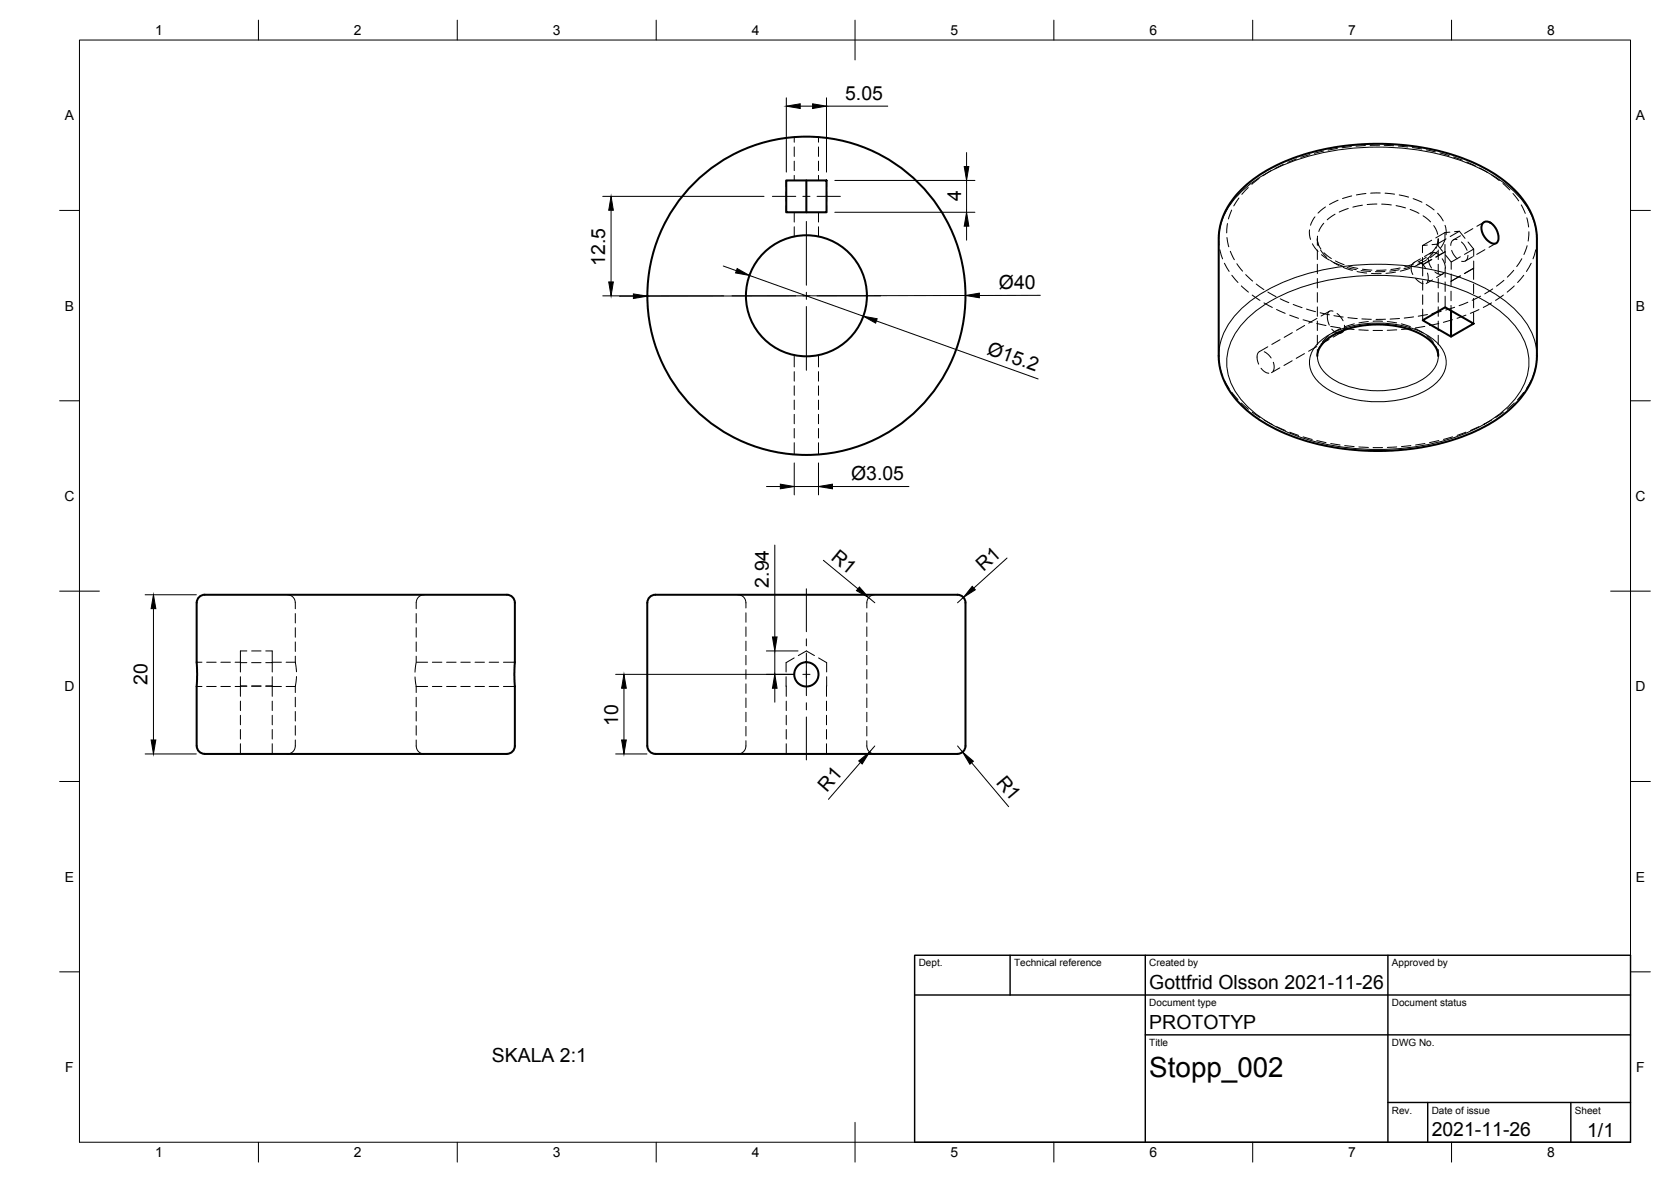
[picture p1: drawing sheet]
<svg xmlns="http://www.w3.org/2000/svg" width="420mm" height="297mm" viewBox="0 0 420 297" stroke-linecap="round" stroke-linejoin="round" font-family="sans-serif">
<!-- layer: Visible -->
<g fill="none" stroke="#000" stroke-width=".51">
<path d="M197.7 45.3h10.1v8h-10.1zM202.8 45.3v8M311.9 47.8l3.4-2.9 3.3-2.1 4.4-2.2 4.9-1.8 5.3-1.3 5.1-.9 4.3-.4h5.8l6.1 .4 5.1 .9 4.5 1.1 3.8 1.2 3.9 1.7 4.2 2.3 3.3 2.5 3 3.1a16.6 16.6 0 0 1 4.1 10.6v29.8a19.2 19.2 0 0 1-8.5 14.5l-3.6 2.4-3.3 1.7-4.4 1.7-4.7 1.4-5.5 1.1-5.2 .6-3.8 .1-5.7-.1-5.3-.6-5.4-1.1-4.8-1.4-4.3-1.7-3.3-1.7-3.3-2.2-3.4-2.9-2.4-2.9a16.4 16.4 0 0 1-3.1-9.2v-29.8a17.6 17.6 0 0 1 5.5-11.9zM372.9 56.1l.6-.4 .8 .1 .9 .5 .9 1 .4 1 .3 1.2-.1 1-.4 .5-.5 .2-.9-.1-.9-.7-.8-.9-.5-1-.2-1 .1-.9zM364.8 78.1v6.5M331.2 89.5l.4-1.7 .8-1.3 1.2-1.2 2.1-1.3 2.4-1.1 2.4-.7 2-.4 3.5-.3 2.6 .1 3.4 .5 2.8 .8 2.4 1.1 1.9 1.2 1.2 1.1 1.1 1.7 .2 1.5M337.8 83l-.6 .6-.9 .1M357.7 80.5l5.7-3.3 7.1 4.1-5.7 3.3zM127.4 149.5h-74.9a2.68 2.68 0 0 0-3 1.4l-.1 36.6a2.41 2.41 0 0 0 3.1 2h74.9M127.5 149.5a2 2 0 0 1 2 2l-.2 17.7 .2 18.3a2 2 0 0 1-2 1.9M163.4 150.1a4.8 4.8 0 0 1 3.3-.6h73.1a2.72 2.72 0 0 1 2.9 1.4l.1 36.5a2.39 2.39 0 0 1-3 2.1h-74a2.88 2.88 0 0 1-2.8-1l-.2-1v-36v-.6z"/>
<circle cx="202.8" cy="74.3" r="15.2"/>
<circle cx="202.8" cy="74.3" r="40"/>
<circle cx="202.8" cy="169.5" r="3.1"/>
</g>
<!-- layer: Hidden -->
<g fill="none" stroke="#000" stroke-width=".25">
<path d="M199.7 34.5v1.2M199.7 36.9v2.4M205.8 34.5v1.2M205.8 36.9v2.4M197.7 51.7v1.6M197.7 48.2v2.3M197.7 45.3v1.7M199.7 40.5v2.4M199.7 44.1v1.2M199.7 53.3v2.5M199.7 57v2.4M205.8 40.5v2.4"/>
<path d="M205.8 44.1v1.2M205.8 53.3v2.5M205.8 57v2.4M207.8 45.3l.1 1.7M207.9 48.2v2.3M207.9 51.7l-.1 1.6M363.3 58.4l-2.3 1.4M363.3 58.4v1.8M364.6 58.3l-1.3 .1M365.7 58.2l1.2-.1-2.3 1.3M366.9 58.1l1.5 1.8M367.2 59.3l-1.8 1"/>
<path d="M370.3 57.5l-2 1.2M373.2 55.8l-1.9 1.1M331.2 61.6v-1.6l.2 1.3 .7 1.3M331.2 62.8v2.4M331.2 66.4v2.4M331.2 70v2.4M331.2 73.5v2.4M331.2 77.1v2.4M332.9 63.5l1.9 1.5M333.8 79.6l.4 2.1M334.3 78.2l-2.1 1.2M335.2 78.2l-.6-.1-.5 .2-.3 1.2"/>
<path d="M335.8 65.6l2.2 .9M336.2 78.8l1 .9 .5 .9M339.1 66.9l2.3 .6M342.6 67.7l2.4 .2M348.5 67.8l-2.4 .1M352.1 67.3l-2.4 .4M355.5 66.3l-2.3 .8M355.7 65.9l-.5 .4-.4 .7v.9l.4 1.1M355.9 70l.8 .7 1.1 .6M356.8 65.9l.9 .5 .8 1.1M357.1 65.1l-1.5 .9M357.7 61.7v1.8"/>
<path d="M357.7 64.7v1.8M357.7 66.6v2.7M357.7 70.5v2.4M357.7 74.1v2.4M357.7 77.7v2.8M358.6 64.6l-2 1.2M358.9 61.6l-1.2 .1M358.9 68.6l.2 1.7-.2 .7M359.1 64.9l.3 1.4 .5 1.1M359.5 63.8a1.57 1.57 0 0 1 2.3 .3M359.8 63.5l-1.6 1M360 65.2l-2.3 1.4"/>
<path d="M360 60.4l-2.3 1.3M360.2 70.3l-1.6 1M360.8 68.3a1.57 1.57 0 0 0 2.3 .3M361.1 62.1l-1.5 1.8M361.3 61.4l1.4 1.7M361.5 61l.1-1v1.6M361.6 62.8v2.4M361.6 66.4v2.4M361.6 70v2.4M361.6 73.5v2.4M361.6 77.1v2.4M362.6 65l.6 1.1 .3 1.3"/>
<path d="M362.8 68.8l-1.6 1M363.3 61.5v1.8M363.4 63.3l-2.4 1.3M363.4 63.3l-2.3 1.3M363.4 63.3v2.8M363.4 67.3v2.4M363.4 70.9v2.3M363.4 74.4v2.8M363.5 64.1l1.4 1.8 2.3-1.4M363.6 60l-2.3 1.4-1.2 .1M364.8 70.7v1.3M364.8 73.2v2.4"/>
<path d="M364.8 76.8v1.3M364.9 68.9v1.8l2.3-1.4M364.9 65.9v1.8M364.9 70.7h-.1M365 62.9l.5 1 .9 1.1M366.4 60.2a1.24 1.24 0 0 0-1.6 1.5M367.2 69.3l-2.4 1.4M367.5 60.8l.6 .7 .8 1.4M369.1 64.2a1.28 1.28 0 0 1-1.6 1.5M369.1 60.8l1.4 1.8-2.3 1.3M370.3 64.5l-1.8 1.1M370.5 67.4l-2.3 1.4"/>
<path d="M370.5 67.4v2.8M370.5 71.4v2.4M370.5 75v2.4M370.5 78.5v2.8M370.5 65.6v1.8l-2.3 1.3M370.5 62.6v1.8M370.5 67.4h.1M373.4 62.7l-2.1 1.2M376.2 61.1l-1.8 1.1M199.7 89.2v3M199.7 93.4v2.4M199.7 97v2.3"/>
<path d="M205.8 89.2v3M205.8 93.4v2.4M205.8 97v2.3M316.7 88.3l-.3 .3-.3 .9v.9l.4 1.1M317.1 92.5l.8 .9 1.1 .4M317.9 88.4l.9 .6 .8 1M318.8 87.2l-2.1 1.2M320.2 91l.2 1.4-.3 .9M321.8 92.4l-2.1 1.2M321.9 85.4l-2.1 1.2M324.9 90.7l-2.1 1.1M325 83.6l-2.1 1.2"/>
<path d="M328 88.9l-2.1 1.2M328 81.8l-2 1.2M331.1 87.1l-2.1 1.2M331.2 80l-2.1 1.2M331.2 80.7v2.4M331.2 84.3v2.3M331.2 87.8v1.7M334.2 85.3l-2.1 1.2M334.9 82.7l.4 .5 1 .5M337.3 83.5l-2.1 1.2M338.1 81.7l-.3 1.3M361.6 80.7v2.4"/>
<path d="M361.6 84.3v2.3M361.6 87.8v1.7M199.7 100.5v2.4M199.7 104.1v2.4M199.7 107.7v2.4M199.7 111.3v2.9M205.8 100.5v2.4M205.8 104.1v2.4M205.8 107.7v2.4M205.8 111.3v2.9M72.2 149.5a2 2 0 0 1 2.1 2v1.5M74.3 154.2v2.4"/>
<path d="M74.3 157.7v2.4M104.6 154.2v2.4M104.6 157.7v2.4M106.7 149.5a2 2 0 0 0-2.1 2v1.5M185.5 149.5a2 2 0 0 1 2.1 2v1.3M187.6 154v2.4M187.6 157.6v2.3M218 154v2.4M218 157.6v2.3M220 149.5a2 2 0 0 0-2 2v1.3M49.4 166.4h1.4M49.4 172.5h1.4"/>
<path d="M52 166.4h2.4M52 172.5h2.4M55.5 166.4h2.4M55.5 172.5h2.4M59.1 166.4h1.4M59.1 172.5h1.4M60.5 170.1v2.3h1.6h-1.6v2.6M60.5 166.5v2.4M60.5 176.2v2.4M60.5 179.8v2.3M62.1 163.6h-1.6v2.9h1.6M63.3 163.6h2.3"/>
<path d="M63.3 166.5h2.3M63.3 172.4h2.3M66.8 163.6h1.7v2.9h-1.7M68.5 170.1v2.3h-1.7h1.7v2.6M68.5 166.5v2.4M68.5 176.2v2.4M68.5 179.8v2.3M68.5 166.4h2.3M68.5 172.5h2.3M71.9 172.5h2.4v1.5M71.9 166.4h2.4M74.3 166.4l.2 2.4"/>
<path d="M74.3 161.3v2.4M74.3 164.9v1.5M74.3 175.2v2.4M74.3 178.8v2.4M74.5 170l-.2 2.4M104.4 170.1l.2 2.4M104.6 166.6l-.2 2.3M104.6 161.3v2.4M104.6 164.9v1.5h2.9M104.6 172.5v1.5M104.6 175.2v2.4M104.6 178.8v2.4"/>
<path d="M104.6 172.5h2.9M108.7 166.4h2.4M108.7 172.5h2.4M112.3 166.4h2.4M112.3 172.5h2.4M115.9 166.4h2.3M115.9 172.5h2.3M119.4 166.4h2.4M119.4 172.5h2.4M123 166.4h2.4M123 172.5h2.4M126.6 166.4h2.9"/>
<path d="M126.6 172.5h2.9M187.6 161.1v2.4M187.6 164.7v2.4M187.6 168.3v2.4M187.6 171.9v2.3M187.6 175.4v2.4M187.6 179v2.4M197.7 170.1v4.9M197.7 176.2v2.4M197.7 179.8v2.3M199.7 165.3l-2 1.2v2.4M200.7 164.7l2.1-1.1 2 1.1"/>
<path d="M205.8 165.3l2.1 1.2v2.4M207.8 176.2v2.4M207.8 179.8v2.3M207.9 170.1l-.1 4.9M218 161.1v2.4M218 164.7v2.4M218 168.3v2.4M218 171.9v2.3M218 175.4v2.4M218 179v2.4M60.5 183.3v2.4M60.5 186.9v2.6"/>
<path d="M68.5 183.3v2.4M68.5 186.9v2.6M74.3 186a4 4 0 0 1-.3 2.5l-.7 .7-1.1 .3M74.3 182.4v2.3M104.6 186a4 4 0 0 0 .3 2.5l.7 .7 1.1 .3M104.6 182.4v2.3M187.6 186.1v1.4a2 2 0 0 1-2.1 2M187.6 182.6v2.3M197.7 183.3v2.4M197.7 186.9v2.6M207.8 183.3v2.4M207.8 186.9v2.6"/>
<path d="M218 186.1v1.4a2 2 0 0 0 2 2M218 182.6v2.3"/>
</g>
<!-- layer: Hidden Narrow -->
<g fill="none" stroke="#000" stroke-width=".25">
<path d="M326 39.9l-2.2 .9M329.4 38.8l-2.3 .7M332.8 38l-2.3 .5M336.3 37.3l-2.4 .4M339.8 36.8l-2.4 .3M343.3 36.6l-2.3 .1M346.9 36.5h-2.4M348 36.5l2.4 .1M351.6 36.7l2.3 .2M355.1 37.1l2.4 .4M358.6 37.7l2.3 .5M362.1 38.4l2.3 .7"/>
<path d="M365.5 39.5l2.2 .8M308.5 59.7l.5 2.3M308.6 56.2l-.2 2.3M309.7 52.8l-.8 2.2M311.5 49.8l-1.3 1.9M313.9 47.1l-1.6 1.7M316.6 44.8l-1.9 1.5M319.6 42.9l-2 1.3M322.7 41.3l-2.1 1.1M329.3 57.8l-.1 1.1 .3 1.3M330.6 54.5l-1.1 2.1M331.3 59.3l-.1 1 .3 1.4"/>
<path d="M332.8 56.1l-1.2 2.1M333.3 52l-1.9 1.6M335.7 53.8l-2 1.4M336.4 50.3l-2.1 1.1M339 52.4l-2.3 .9M339.9 49.2l-2.3 .7M342.6 51.6l-2.4 .5M343.5 48.6l-2.4 .4M346.2 51.3l-2.4 .1M347 48.5h-2.4M347.4 51.3l2.4 .2M348.3 48.5l2.3 .3"/>
<path d="M351 51.7l2.4 .5M351.8 49l2.4 .5M354.6 52.6l2.2 1M355.3 49.9l2.2 .9M357.8 54.2l1.9 1.6M358.6 51.4l2 1.4M360.5 56.7l1 2.2M361.5 53.6l1.4 1.9M363.3 56.6l.3 1.3v1.1M368.8 40.7l2.2 1M372 42.2l2.1 1.2M375.1 44l1.9 1.4"/>
<path d="M377.9 46.1l1.7 1.6M380.4 48.6l1.5 1.9M382.5 51.5l1 2.1M383.9 54.7l.5 2.4M384.4 58.2l-.2 2.4M306.4 60l.1 1.6M306.7 62.8l.7 2.3M307.9 66.2l1.2 2M309.4 63.1l1 2.2M309.7 69.2l1.6 1.8M311 66.3l1.4 1.8M312.1 71.8l1.8 1.6"/>
<path d="M313.2 69l1.8 1.6M314.9 74.2l1.9 1.3M315.9 71.4l1.9 1.4M317.8 76.1l2.1 1.2M318.8 73.4l2 1.2M321 77.8l2.2 .9M321.9 75.1l2.2 1M324.3 79.2l2.2 .8M325.2 76.5l2.2 .8M328.5 77.7l2.3 .6M330 61.3l1.4 1.9M331.9 78.6l2.3 .5"/>
<path d="M332 62.8l1.6 1.9M332.3 64l2 1.4M334.5 65.5l2.1 1.2M335.3 65.9l2.2 1M335.4 79.3l2.3 .4M337.7 67.2l2.3 .8M338.7 67.2l2.3 .6M338.9 79.8l2.4 .3M341.2 68.2l2.4 .4M342.2 68l2.4 .2M344.8 68.7l2.5 .1M348.2 68.2l-2.4 .1"/>
<path d="M350.9 68.4l-2.4 .3M351.8 67.8l-2.4 .3M354.4 67.5l-2.3 .6M355.3 66.9l-2.3 .6M355.4 79.6l-2.3 .3M357.7 65.9l-2.1 1.1M358.6 65.4l-2.2 1M358.9 79l-2.3 .5M360.4 63.5l-1.7 1.7M361.4 63.2l-1.8 1.6M361.6 60.1l-.2 1.3-.4 1M362.4 78.2l-2.3 .6"/>
<path d="M363.3 60.2l-1.1 2.1M365.8 77.2l-2.3 .7M368.6 79.2l-2.2 .8M369.1 76l-2.2 .8M371.9 77.8l-2.2 .9M372.3 74.4l-2.1 1.1M375 76.1l-2 1.2M375.3 72.6l-2 1.3M378 74.2l-2 1.3M378.1 70.4l-1.8 1.5M380.6 67.9l-1.6 1.7M380.7 71.8l-1.7 1.6"/>
<path d="M382.7 65l-1.3 2M383.1 69.2l-1.5 1.8M384 61.8l-.8 2.2M385 66.2l-1.2 2M386.1 62.8l-.6 2.3M386.4 60l-.1 1.6M306.4 89.5l.1 1.5M306.7 92.2l.7 2.3M307.9 95.6l1.2 2M309.7 98.6l1.6 1.8M327.6 80.4l2.3 .6M331.1 81.3l2.3 .5"/>
<path d="M331.8 87.1l-.4 1.1-.2 1.3M334.1 84.4l-1.7 1.6M334.6 82l2.3 .4M337.2 82.5l-2.1 1.1M338.1 82.6l2.4 .2M340.5 81.4l-2.2 .7M341.7 82.9l2.3 .1M342.4 80.1l2.4 .1M344.1 80.8l-2.4 .3M345.2 83h2.4M345.2 80.7h2.4M348.4 80.2l-2.4 .1"/>
<path d="M348.8 80.8l2.4 .3M351.2 82.9l-2.4 .1M351.9 80l-2.4 .2M352.3 81.4l2.3 .7M354.8 82.6l-2.4 .2M355.7 82.5l2.1 1.2M358.3 82l-2.4 .4M358.8 84.4l1.6 1.6M361.1 87.1l.4 1.1 .1 1.3M361.8 81.3l-2.3 .5M365.2 80.4l-2.3 .6M383.1 98.6l-1.5 1.8"/>
<path d="M385 95.6l-1.2 2M386.1 92.2l-.6 2.3M386.4 89.5l-.1 1.5M312.1 101.3l1.8 1.6M314.9 103.6l1.9 1.3M317.8 105.5l2.1 1.2M321 107.2l2.2 1M324.3 108.6l2.2 .8M327.7 109.8l2.2 .6M331.1 110.7l2.3 .5M334.6 111.4l2.4 .4M338.1 112l2.4 .2"/>
<path d="M341.7 112.3l2.4 .1M345.2 112.5h2.4M351.2 112.3l-2.4 .1M354.8 112l-2.4 .2M358.3 111.4l-2.4 .4M361.8 110.7l-2.3 .5M365.2 109.8l-2.3 .6M368.6 108.6l-2.2 .8M371.9 107.2l-2.2 1M375.1 105.5l-2.1 1.2M378 103.6l-1.9 1.3M380.7 101.3l-1.7 1.6"/>
</g>
<!-- layer: Visible Narrow -->
<path d="M306.5 60a16.6 16.6 0 0 1 5.9-12.1 44.1 44.1 0 0 1 23-10 64 64 0 0 1 36.4 4.3 27.6 27.6 0 0 1 13.1 11.4 14.2 14.2 0 0 1 1.5 6.4M314.1 79.6a43.4 43.4 0 0 1 23.5-9.8 60.1 60.1 0 0 1 33.7 4.7 24.5 24.5 0 0 1 11.9 11 13.9 13.9 0 0 1-3 15.7 38.6 38.6 0 0 1-20.1 10.3 61.1 61.1 0 0 1-38.5-3.9 24.5 24.5 0 0 1-11.9-11 13.9 13.9 0 0 1 3-15.6zM306.5 89.4a16.6 16.6 0 0 1 5.9-12 44.1 44.1 0 0 1 23-10.1 64 64 0 0 1 36.4 4.3 27.6 27.6 0 0 1 13.1 11.5 14.2 14.2 0 0 1 1.5 6.3M331.2 89.4a7.4 7.4 0 0 0 4.5 6.2 23.8 23.8 0 0 0 21.5 0 7.8 7.8 0 0 0 4.5-6.2M331.8 85.9a22.8 22.8 0 0 1 16.3-4.7 21.7 21.7 0 0 1 13 4.7 6.6 6.6 0 0 1 0 10.4 22.8 22.8 0 0 1-16.3 4.6 21.7 21.7 0 0 1-13-4.6 6.6 6.6 0 0 1 0-10.4z" fill="none" stroke="#000" stroke-width=".25"/>
<!-- layer: Border -->
<g fill="none" stroke="#000" stroke-width=".25">
<path d="M20 10.1h390v276.9h-390zM65 5.1v5M115 5.1v5M165 5.1v5M215 5.1v10M265 5.1v5M315 5.1v5M365 5.1v5M15 52.9h5M410 52.9h5M15 100.7h5M410 100.7h5"/>
<path d="M15 148.6h10M405 148.6h10M15 196.4h5M410 196.4h5M15 244.2h5M410 244.2h5M65 287v5M115 287v5M165 287v5M215 282.1v9.9M265 287v5M315 287v5"/>
<path d="M365 287v5"/>
</g>
<!-- layer: TitleBlock -->
<path d="M230 240.1h180v46.9h-180zM230 250h180M254 240.1v9.9M288 240.1v46.9M349 240.1v46.9M288 260.1h122M349 277.1h61M359 277.1v9.9M395 277.1v9.9" fill="none" stroke="#000" stroke-width=".36"/>
<!-- layer: Dimensions -->
<g fill="none" stroke="#000" stroke-width=".25">
<path d="M197.7 24.6v18.7M201.2 26.7h3.1M207.8 24.6v18.7M207.8 26.7h15.4M243 38.3v3.6M151.6 49.3h40.5M153.6 52.8v18.1M209.9 45.3h35.2M209.9 53.3h35.2M243 45.3v8M243 56.8v3.6M159.3 74.4l-3.5 .1"/>
<path d="M181.9 66.9l3.3 1.1M188.4 69.2l28.7 10.3M242.8 74.3h-91.2M261.6 74.2l-15.3 .1M220.4 80.7l40.6 14.5M199.7 116.3v8.1M205.8 116.3v8.1M192.7 122.3h3.5M194.8 137v23.1M199.7 122.3h6.1M209.3 122.3h19.2M36.5 149.5h12.9"/>
<path d="M38.6 153v33M207 140.8l8.7 7.2M218.4 150.2l1.6 1.3M242.3 150.1l-1.5 1.4M253.2 140.2l-8.3 7.6M154.8 169.5h45M156.9 173v13M192.7 163.6h8M194.8 163.6v5.9M194.8 173v3.5M36.5 189.5h12.9M154.8 189.5h7.9"/>
<path d="M216.3 191.6l-8 9.3M220 187.5l-1.3 1.5M240.8 187.5l1.2 1.5M244.3 191.7l9.3 11"/>
</g>
<g fill="#000" stroke="#000" stroke-width=".25">
<path d="M197.7 26.7l3.5-.6v1.2zM204.3 26.1l3.5 .6-3.5 .6zM153.6 49.3l.6 3.5h-1.1zM242.4 41.9h1.2l-.6 3.4zM243 53.3l.6 3.5h-1.2zM153.1 70.9h1.1l-.6 3.4zM159.3 73.9l3.5 .5-3.5 .6zM185.4 67.5l3 1.7-3.4-.6zM242.8 74.3l3.5-.6v1.1zM217.1 79.5l3.5 .6-.4 1.1zM196.2 121.7l3.5 .6-3.5 .5zM205.8 122.3l3.5-.6v1.1z"/>
<path d="M38.6 149.5l.6 3.5h-1.2zM216.1 147.5l2.3 2.7-3.1-1.8zM244.5 147.3l.7 .9-2.9 1.9zM156.9 169.5l.6 3.5h-1.2zM194.8 169.5l.6 3.5h-1.2zM194.2 160.1h1.2l-.6 3.5zM38 186h1.2l-.6 3.5zM156.3 186h1.2l-.6 3.5zM215.9 191.2l2.8-2.2-1.9 3zM242 189l2.8 2.3-.9 .8z"/>
</g>
<!-- layer: Center Lines -->
<g fill="none" stroke="#000" stroke-width=".25">
<path d="M194.2 49.3h5.9M201.9 49.3h1.8M202.8 55.7v16M205.4 49.3h5.9M184.1 74.3h16M201.9 74.3h1.8M202.8 73.5v1.7M202.8 77v16.1M205.4 74.3h16.1M202.8 148v10.8M201.9 169.5h1.8M202.8 160.5v1.8"/>
<path d="M202.8 164.1v10.7M202.8 176.6v1.8M202.8 180.2v10.8"/>
</g>
<text font-size="7" x="289" y="270.6">Stopp_002</text>
<g font-size="4.9">
<text x="212.5" y="25.2">5.05</text>
<text x="241.6" y="50.6" transform="rotate(-90 241.6 50.6)">4</text>
<text x="152.2" y="66.8" transform="rotate(-90 152.2 66.8)">12.5</text>
<text x="251.2" y="72.7">Ø40</text>
<text x="247.9" y="88.9" transform="rotate(20 247.9 88.9)">Ø15.2</text>
<text x="214" y="120.7">Ø3.05</text>
<text x="208.7" y="140.4" transform="rotate(40 208.7 140.4)">R1</text>
<text x="247.3" y="143.7" transform="rotate(-42 247.3 143.7)">R1</text>
<text x="193.4" y="147.7" transform="rotate(-90 193.4 147.7)">2.94</text>
<text x="37.1" y="172.1" transform="rotate(-90 37.1 172.1)">20</text>
<text x="155.4" y="182.3" transform="rotate(-90 155.4 182.3)">10</text>
<text x="250.3" y="196.7" transform="rotate(50 250.3 196.7)">R1</text>
<text x="207.9" y="199.2" transform="rotate(-49 207.9 199.2)">R1</text>
<text x="289" y="248.5">Gottfrid Olsson 2021-11-26</text>
<text x="289" y="258.6">PROTOTYP</text>
<text x="123.7" y="266.8">SKALA 2:1</text>
<text x="360" y="285.5">2021-11-26</text>
<text x="399.1" y="285.7">1/1</text>
</g>
<g font-size="3.5">
<text x="39" y="8.8">1</text>
<text x="89" y="8.8">2</text>
<text x="139" y="8.8">3</text>
<text x="189" y="8.8">4</text>
<text x="239" y="8.8">5</text>
<text x="289" y="8.8">6</text>
<text x="339" y="8.8">7</text>
<text x="389" y="8.8">8</text>
<text x="16.3" y="30.2">A</text>
<text x="411.3" y="30.2">A</text>
<text x="16.3" y="78">B</text>
<text x="411.3" y="78">B</text>
<text x="16.2" y="125.9">C</text>
<text x="411.2" y="125.9">C</text>
<text x="16.2" y="173.7">D</text>
<text x="411.2" y="173.7">D</text>
<text x="16.3" y="221.6">E</text>
<text x="411.3" y="221.6">E</text>
<text x="16.4" y="269.4">F</text>
<text x="411.4" y="269.4">F</text>
<text x="39" y="290.8">1</text>
<text x="89" y="290.8">2</text>
<text x="139" y="290.8">3</text>
<text x="189" y="290.8">4</text>
<text x="239" y="290.8">5</text>
<text x="289" y="290.8">6</text>
<text x="339" y="290.8">7</text>
<text x="389" y="290.8">8</text>
</g>
<g font-size="2.5">
<text x="231" y="242.9">Dept.</text>
<text x="255" y="242.9">Technical reference</text>
<text x="289" y="242.9">Created by</text>
<text x="350" y="242.9">Approved by</text>
<text x="289" y="252.8">Document type</text>
<text x="350" y="252.8">Document status</text>
<text x="289" y="262.9">Title</text>
<text x="350" y="262.9">DWG No.</text>
<text x="350" y="279.9">Rev.</text>
<text x="360" y="279.9">Date of issue</text>
<text x="396" y="279.9">Sheet</text>
</g>
</svg>
